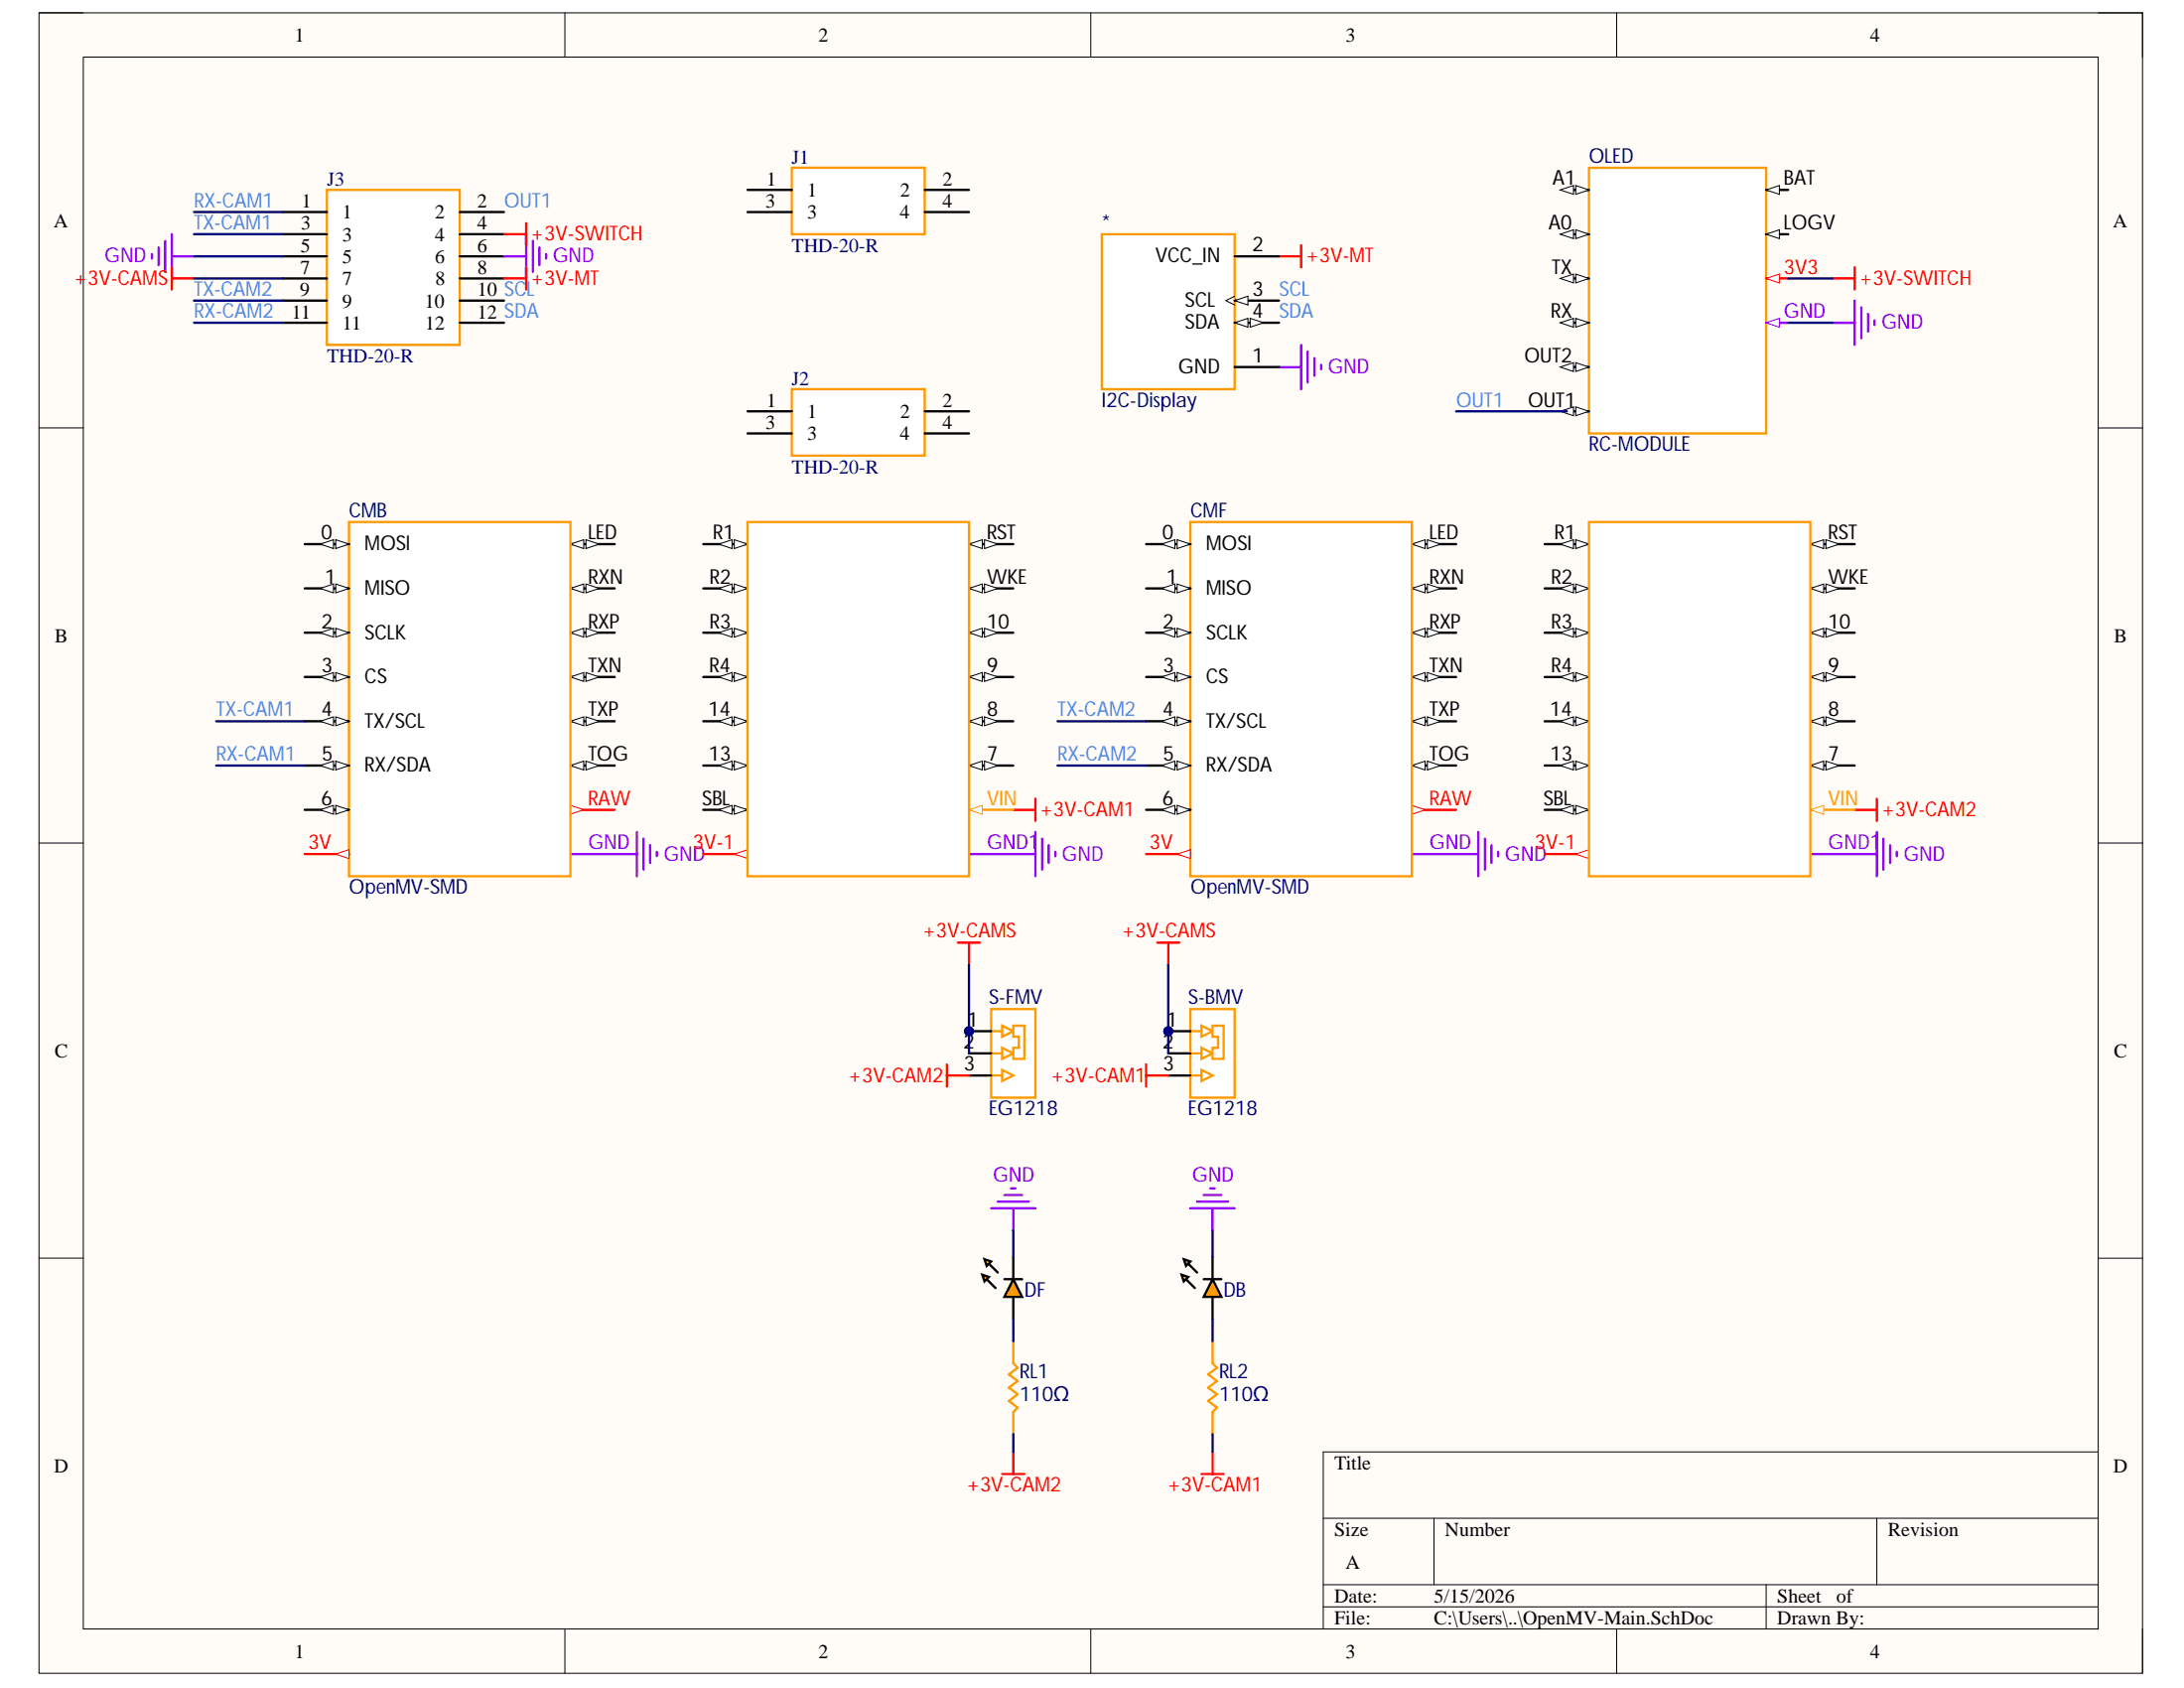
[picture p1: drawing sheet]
<svg xmlns="http://www.w3.org/2000/svg" width="279mm" height="216mm" viewBox="0 0 279 216" stroke-linecap="round" stroke-linejoin="round" font-family="sans-serif">
<path d="M5 1.6h269.1v212.4h-269.1z" fill-rule="evenodd" fill="#fffcf8"/>
<path d="M5 1.6h269.1v212.4h-269.1z" fill="none" stroke="#000" stroke-width=".13"/>
<path d="M10.7 7.3h257.7v201.1h-257.7z" fill-rule="evenodd" fill="#fffcf8"/>
<g fill="none" stroke="#000" stroke-width=".13">
<path d="M5 1.6h5.7M10.7 7.3h257.7v201.1h-257.7zM72.3 1.6v5.7M139.5 1.6v5.7M206.8 1.6v5.7M268.4 1.6h5.7v5.7M5 54.7h5.7M268.4 54.7h5.7M5 107.8h5.7M268.4 107.8h5.7M5 160.9h5.7M268.4 160.9h5.7"/>
<path d="M169.3 194.2h99.1M183.5 194.2v8.5M240.1 194.2v8.5M268.4 185.7h-99.1v22.7M72.3 208.4v5.6M139.5 208.4v5.6M169.3 202.7h99.1M169.3 205.5h99.1M206.8 208.4v5.6M225.9 202.7v5.7M274.1 208.4v5.6"/>
</g>
<g fill="none" stroke="#90f" stroke-width=".3">
<path d="M78.6 109.2h2.9M81.5 106.4v5.7M82.3 107.3v3.9M83.2 108.1v2.3M84 109v.5M129.6 109.2h2.9M132.5 106.4v5.7M133.3 107.3v3.9M134.2 108.1v2.3M135 109v.5M186.3 109.2h2.8M189.1 106.4v5.7"/>
<path d="M190 107.3v3.9M190.8 108.1v2.3M191.7 109v.5M237.3 109.2h2.8M240.1 106.4v5.7M240.9 107.3v3.9M241.8 108.1v2.3M242.7 109v.5"/>
</g>
<path d="M101.3 21.5h17v8.5h-17z" fill-rule="evenodd" fill="#fff"/>
<path d="M101.3 21.5h17v8.5h-17z" fill="none" stroke="#f90" stroke-width=".3"/>
<path d="M95.6 24.3h5.7M95.6 27.1h5.7M118.3 24.3h5.7M118.3 27.1h5.7" fill="none" stroke="#000" stroke-width=".3"/>
<path d="M101.3 49.8h17v8.5h-17z" fill-rule="evenodd" fill="#fff"/>
<path d="M101.3 49.8h17v8.5h-17z" fill="none" stroke="#f90" stroke-width=".3"/>
<path d="M95.6 52.6h5.7M95.6 55.4h5.7M118.3 52.6h5.7M118.3 55.4h5.7" fill="none" stroke="#000" stroke-width=".3"/>
<path d="M41.8 24.3h17v19.8h-17z" fill-rule="evenodd" fill="#fff"/>
<path d="M41.8 24.3h17v19.8h-17z" fill="none" stroke="#f90" stroke-width=".3"/>
<path d="M36.2 27.1h5.6M36.2 30h5.6M36.2 32.8h5.6M36.2 35.6h5.6M36.2 38.4h5.6M58.8 27.1h5.7M58.8 30h5.7M58.8 32.8h5.7M58.8 35.6h5.7M58.8 38.4h5.7M36.2 41.3h5.6M58.8 41.3h5.7" fill="none" stroke="#000" stroke-width=".3"/>
<circle cx="124" cy="131.9" r=".57" fill="#000080"/>
<circle cx="124" cy="131.9" r=".57" fill="none" stroke="#000080" stroke-width=".13"/>
<path d="M126.8 129.1h5.7v11.3h-5.7z" fill-rule="evenodd" fill="#fff"/>
<path d="M126.8 129.1h5.7v11.3h-5.7zM126.8 131.9h1.4M126.8 134.7h1.4M126.8 137.6h1.4" fill="none" stroke="#f90" stroke-width=".3"/>
<path d="M128.2 131.2l1.4 .7-1.4 .7z" fill="#fff"/>
<path d="M128.2 131.2l1.4 .7-1.4 .7z" fill="none" stroke="#f90" stroke-width=".3"/>
<path d="M128.2 134l1.4 .7-1.4 .7z" fill="#fff"/>
<path d="M128.2 134l1.4 .7-1.4 .7z" fill="none" stroke="#f90" stroke-width=".3"/>
<path d="M128.2 136.9l1.4 .7-1.4 .7z" fill="#fff"/>
<path d="M128.2 136.9l1.4 .7-1.4 .7z" fill="none" stroke="#f90" stroke-width=".3"/>
<path d="M129.6 131.2h1.4v4.2h-1.4v-1.4h.7v-1.4h-.7z" fill-rule="evenodd" fill="#fff"/>
<path d="M129.6 131.2h1.4v4.2h-1.4v-1.4h.7v-1.4h-.7z" fill="none" stroke="#f90" stroke-width=".3"/>
<path d="M124 131.9h2.8" fill="none" stroke="#000" stroke-width=".3"/>
<circle cx="124" cy="131.9" r=".57" fill="#000080"/>
<circle cx="124" cy="131.9" r=".57" fill="none" stroke="#000080" stroke-width=".13"/>
<path d="M124 134.7h2.8M124 137.6h2.8" fill="none" stroke="#000" stroke-width=".3"/>
<circle cx="149.5" cy="131.9" r=".57" fill="#000080"/>
<circle cx="149.5" cy="131.9" r=".57" fill="none" stroke="#000080" stroke-width=".13"/>
<path d="M152.3 129.1h5.7v11.3h-5.7z" fill-rule="evenodd" fill="#fff"/>
<path d="M152.3 129.1h5.7v11.3h-5.7zM152.3 131.9h1.4M152.3 134.7h1.4M152.3 137.6h1.4" fill="none" stroke="#f90" stroke-width=".3"/>
<path d="M153.7 131.2l1.4 .7-1.4 .7z" fill="#fff"/>
<path d="M153.7 131.2l1.4 .7-1.4 .7z" fill="none" stroke="#f90" stroke-width=".3"/>
<path d="M153.7 134l1.4 .7-1.4 .7z" fill="#fff"/>
<path d="M153.7 134l1.4 .7-1.4 .7z" fill="none" stroke="#f90" stroke-width=".3"/>
<path d="M153.7 136.9l1.4 .7-1.4 .7z" fill="#fff"/>
<path d="M153.7 136.9l1.4 .7-1.4 .7z" fill="none" stroke="#f90" stroke-width=".3"/>
<path d="M155.1 131.2h1.4v4.2h-1.4v-1.4h.7v-1.4h-.7z" fill-rule="evenodd" fill="#fff"/>
<path d="M155.1 131.2h1.4v4.2h-1.4v-1.4h.7v-1.4h-.7z" fill="none" stroke="#f90" stroke-width=".3"/>
<path d="M149.5 131.9h2.8" fill="none" stroke="#000" stroke-width=".3"/>
<circle cx="149.5" cy="131.9" r=".57" fill="#000080"/>
<circle cx="149.5" cy="131.9" r=".57" fill="none" stroke="#000080" stroke-width=".13"/>
<path d="M149.5 134.7h2.8M149.5 137.6h2.8" fill="none" stroke="#000" stroke-width=".3"/>
<path d="M163.6 32.8h2.9M166.5 31.4v2.8M129.6 103.6h2.9M132.5 102.2v2.8M237.3 103.6h2.8M240.1 102.2v2.8M121.1 136.1v2.9M121.1 137.6h2.9M146.6 137.6h2.9M146.6 136.1v2.9" fill="none" stroke="#f00" stroke-width=".3"/>
<path d="M237.3 38.4v5.7M238.1 39.3v4M163.6 46.9h2.9M166.5 44.1v5.7M167.3 45v3.9M168.2 45.8v2.3M169 46.7v.5M234.4 41.3h2.9M239 40.1v2.3M239.8 41v.6" fill="none" stroke="#90f" stroke-width=".3"/>
<path d="M141 30h17v19.8h-17z" fill-rule="evenodd" fill="#fff"/>
<path d="M141 30h17v19.8h-17z" fill="none" stroke="#f90" stroke-width=".3"/>
<path d="M158 32.8h5.6M158 38.4h5.6" fill="none" stroke="#000" stroke-width=".3"/>
<path d="M158 38.4l1.7-.5v1.1z" fill="#f8fcff"/>
<path d="M158 38.4l1.7-.5v1.1zM158 37.9l-1.2 .5 1.2 .6" fill="none" stroke="#000" stroke-width=".13"/>
<path d="M158 41.3h5.6" fill="none" stroke="#000" stroke-width=".3"/>
<path d="M158 41.3l1.7-.6v1.1z" fill="#f8fcff"/>
<path d="M158 41.3l1.7-.6v1.1z" fill="none" stroke="#000" stroke-width=".13"/>
<path d="M159.9 40.7l1.7 .6-1.7 .5z" fill="#f8fcff"/>
<path d="M159.9 40.7l1.7 .6-1.7 .5z" fill="none" stroke="#000" stroke-width=".13"/>
<path d="M158 46.9h5.6" fill="none" stroke="#000" stroke-width=".3"/>
<path d="M203.3 21.5h22.6v33.9h-22.6z" fill-rule="evenodd" fill="#fff"/>
<path d="M203.3 21.5h22.6v33.9h-22.6z" fill="none" stroke="#f90" stroke-width=".3"/>
<path d="M200.4 24.3h2.9" fill="none" stroke="#000" stroke-width=".3"/>
<path d="M201.6 23.7l1.7 .6-1.7 .6z" fill="#f8fcff"/>
<path d="M201.6 23.7l1.7 .6-1.7 .6z" fill="none" stroke="#000" stroke-width=".13"/>
<path d="M199.6 24.3l1.7-.6v1.2z" fill="#f8fcff"/>
<path d="M199.6 24.3l1.7-.6v1.2z" fill="none" stroke="#000" stroke-width=".13"/>
<path d="M200.4 30h2.9" fill="none" stroke="#000" stroke-width=".3"/>
<path d="M201.6 29.4l1.7 .6-1.7 .5z" fill="#f8fcff"/>
<path d="M201.6 29.4l1.7 .6-1.7 .5z" fill="none" stroke="#000" stroke-width=".13"/>
<path d="M199.6 30l1.7-.6v1.1z" fill="#f8fcff"/>
<path d="M199.6 30l1.7-.6v1.1z" fill="none" stroke="#000" stroke-width=".13"/>
<path d="M200.4 35.6h2.9" fill="none" stroke="#000" stroke-width=".3"/>
<path d="M201.6 35.1l1.7 .5-1.7 .6z" fill="#f8fcff"/>
<path d="M201.6 35.1l1.7 .5-1.7 .6z" fill="none" stroke="#000" stroke-width=".13"/>
<path d="M199.6 35.6l1.7-.5v1.1z" fill="#f8fcff"/>
<path d="M199.6 35.6l1.7-.5v1.1z" fill="none" stroke="#000" stroke-width=".13"/>
<path d="M200.4 41.3h2.9" fill="none" stroke="#000" stroke-width=".3"/>
<path d="M201.6 40.7l1.7 .6-1.7 .6z" fill="#f8fcff"/>
<path d="M201.6 40.7l1.7 .6-1.7 .6z" fill="none" stroke="#000" stroke-width=".13"/>
<path d="M199.6 41.3l1.7-.6v1.2z" fill="#f8fcff"/>
<path d="M199.6 41.3l1.7-.6v1.2z" fill="none" stroke="#000" stroke-width=".13"/>
<path d="M200.4 46.9h2.9" fill="none" stroke="#000" stroke-width=".3"/>
<path d="M201.6 46.4l1.7 .5-1.7 .6z" fill="#f8fcff"/>
<path d="M201.6 46.4l1.7 .5-1.7 .6z" fill="none" stroke="#000" stroke-width=".13"/>
<path d="M199.6 46.9l1.7-.5v1.1z" fill="#f8fcff"/>
<path d="M199.6 46.9l1.7-.5v1.1z" fill="none" stroke="#000" stroke-width=".13"/>
<path d="M200.4 52.6h2.9" fill="none" stroke="#000" stroke-width=".3"/>
<path d="M201.6 52l1.7 .6-1.7 .6z" fill="#f8fcff"/>
<path d="M201.6 52l1.7 .6-1.7 .6z" fill="none" stroke="#000" stroke-width=".13"/>
<path d="M199.6 52.6l1.7-.6v1.2z" fill="#f8fcff"/>
<path d="M199.6 52.6l1.7-.6v1.2z" fill="none" stroke="#000" stroke-width=".13"/>
<path d="M225.9 24.3h2.9" fill="none" stroke="#000" stroke-width=".3"/>
<path d="M225.9 24.3l1.7-.6v1.2z" fill="#f8fcff"/>
<path d="M225.9 24.3l1.7-.6v1.2z" fill="none" stroke="#000" stroke-width=".13"/>
<path d="M225.9 30h2.9" fill="none" stroke="#000" stroke-width=".3"/>
<path d="M225.9 30l1.7-.6v1.1z" fill="#f8fcff"/>
<path d="M225.9 30l1.7-.6v1.1z" fill="none" stroke="#000" stroke-width=".13"/>
<path d="M225.9 35.6h2.9" fill="none" stroke="#f00" stroke-width=".3"/>
<path d="M225.9 35.6l1.7-.5v1.1z" fill="#f8fcff"/>
<path d="M225.9 35.6l1.7-.5v1.1z" fill="none" stroke="#f00" stroke-width=".13"/>
<path d="M225.9 41.3h2.9" fill="none" stroke="#90f" stroke-width=".3"/>
<path d="M225.9 41.3l1.7-.6v1.2z" fill="#f8fcff"/>
<path d="M225.9 41.3l1.7-.6v1.2z" fill="none" stroke="#90f" stroke-width=".13"/>
<path d="M124 97.9h5.6" fill="none" stroke="#000" stroke-width=".3"/>
<path d="M124 97.9l1.7-.6v1.2z" fill="#f8fcff"/>
<path d="M124 97.9l1.7-.6v1.2z" fill="none" stroke="#000" stroke-width=".13"/>
<path d="M125.9 97.3l1.7 .6-1.7 .6z" fill="#f8fcff"/>
<path d="M125.9 97.3l1.7 .6-1.7 .6z" fill="none" stroke="#000" stroke-width=".13"/>
<path d="M124 92.3h5.6" fill="none" stroke="#000" stroke-width=".3"/>
<path d="M124 92.3l1.7-.6v1.1z" fill="#f8fcff"/>
<path d="M124 92.3l1.7-.6v1.1z" fill="none" stroke="#000" stroke-width=".13"/>
<path d="M125.9 91.7l1.7 .6-1.7 .5z" fill="#f8fcff"/>
<path d="M125.9 91.7l1.7 .6-1.7 .5z" fill="none" stroke="#000" stroke-width=".13"/>
<path d="M124 86.6h5.6" fill="none" stroke="#000" stroke-width=".3"/>
<path d="M124 86.6l1.7-.6v1.2z" fill="#f8fcff"/>
<path d="M124 86.6l1.7-.6v1.2z" fill="none" stroke="#000" stroke-width=".13"/>
<path d="M125.9 86l1.7 .6-1.7 .6z" fill="#f8fcff"/>
<path d="M125.9 86l1.7 .6-1.7 .6z" fill="none" stroke="#000" stroke-width=".13"/>
<path d="M124 80.9h5.6" fill="none" stroke="#000" stroke-width=".3"/>
<path d="M124 80.9l1.7-.5v1.1z" fill="#f8fcff"/>
<path d="M124 80.9l1.7-.5v1.1z" fill="none" stroke="#000" stroke-width=".13"/>
<path d="M125.9 80.4l1.7 .5-1.7 .6z" fill="#f8fcff"/>
<path d="M125.9 80.4l1.7 .5-1.7 .6z" fill="none" stroke="#000" stroke-width=".13"/>
<path d="M124 75.3h5.6" fill="none" stroke="#000" stroke-width=".3"/>
<path d="M124 75.3l1.7-.6v1.1z" fill="#f8fcff"/>
<path d="M124 75.3l1.7-.6v1.1z" fill="none" stroke="#000" stroke-width=".13"/>
<path d="M125.9 74.7l1.7 .6-1.7 .5z" fill="#f8fcff"/>
<path d="M125.9 74.7l1.7 .6-1.7 .5z" fill="none" stroke="#000" stroke-width=".13"/>
<path d="M90 97.9h5.6" fill="none" stroke="#000" stroke-width=".3"/>
<path d="M93.9 97.3l1.7 .6-1.7 .6z" fill="#f8fcff"/>
<path d="M93.9 97.3l1.7 .6-1.7 .6z" fill="none" stroke="#000" stroke-width=".13"/>
<path d="M92 97.9l1.7-.6v1.2z" fill="#f8fcff"/>
<path d="M92 97.9l1.7-.6v1.2z" fill="none" stroke="#000" stroke-width=".13"/>
<path d="M90 92.3h5.6" fill="none" stroke="#000" stroke-width=".3"/>
<path d="M93.9 91.7l1.7 .6-1.7 .5z" fill="#f8fcff"/>
<path d="M93.9 91.7l1.7 .6-1.7 .5z" fill="none" stroke="#000" stroke-width=".13"/>
<path d="M92 92.3l1.7-.6v1.1z" fill="#f8fcff"/>
<path d="M92 92.3l1.7-.6v1.1z" fill="none" stroke="#000" stroke-width=".13"/>
<path d="M73 69.6h5.6" fill="none" stroke="#000" stroke-width=".3"/>
<path d="M73 69.6l1.7-.6v1.2z" fill="#f8fcff"/>
<path d="M73 69.6l1.7-.6v1.2z" fill="none" stroke="#000" stroke-width=".13"/>
<path d="M75 69l1.7 .6-1.7 .6z" fill="#f8fcff"/>
<path d="M75 69l1.7 .6-1.7 .6z" fill="none" stroke="#000" stroke-width=".13"/>
<path d="M73 75.3h5.6" fill="none" stroke="#000" stroke-width=".3"/>
<path d="M73 75.3l1.7-.6v1.1z" fill="#f8fcff"/>
<path d="M73 75.3l1.7-.6v1.1z" fill="none" stroke="#000" stroke-width=".13"/>
<path d="M75 74.7l1.7 .6-1.7 .5z" fill="#f8fcff"/>
<path d="M75 74.7l1.7 .6-1.7 .5z" fill="none" stroke="#000" stroke-width=".13"/>
<path d="M73 80.9h5.6" fill="none" stroke="#000" stroke-width=".3"/>
<path d="M73 80.9l1.7-.5v1.1z" fill="#f8fcff"/>
<path d="M73 80.9l1.7-.5v1.1z" fill="none" stroke="#000" stroke-width=".13"/>
<path d="M75 80.4l1.7 .5-1.7 .6z" fill="#f8fcff"/>
<path d="M75 80.4l1.7 .5-1.7 .6z" fill="none" stroke="#000" stroke-width=".13"/>
<path d="M73 86.6h5.6" fill="none" stroke="#000" stroke-width=".3"/>
<path d="M73 86.6l1.7-.6v1.2z" fill="#f8fcff"/>
<path d="M73 86.6l1.7-.6v1.2z" fill="none" stroke="#000" stroke-width=".13"/>
<path d="M75 86l1.7 .6-1.7 .6z" fill="#f8fcff"/>
<path d="M75 86l1.7 .6-1.7 .6z" fill="none" stroke="#000" stroke-width=".13"/>
<path d="M73 97.9h5.6" fill="none" stroke="#000" stroke-width=".3"/>
<path d="M73 97.9l1.7-.6v1.2z" fill="#f8fcff"/>
<path d="M73 97.9l1.7-.6v1.2z" fill="none" stroke="#000" stroke-width=".13"/>
<path d="M75 97.3l1.7 .6-1.7 .6z" fill="#f8fcff"/>
<path d="M75 97.3l1.7 .6-1.7 .6z" fill="none" stroke="#000" stroke-width=".13"/>
<path d="M73 103.6h5.6" fill="none" stroke="#f00" stroke-width=".3"/>
<path d="M73 103l1.7 .6-1.7 .5z" fill="#f8fcff"/>
<path d="M73 103l1.7 .6-1.7 .5z" fill="none" stroke="#f00" stroke-width=".13"/>
<path d="M73 109.2h5.6" fill="none" stroke="#90f" stroke-width=".3"/>
<path d="M73 92.3h5.6" fill="none" stroke="#000" stroke-width=".3"/>
<path d="M73 92.3l1.7-.6v1.1z" fill="#f8fcff"/>
<path d="M73 92.3l1.7-.6v1.1z" fill="none" stroke="#000" stroke-width=".13"/>
<path d="M75 91.7l1.7 .6-1.7 .5z" fill="#f8fcff"/>
<path d="M75 91.7l1.7 .6-1.7 .5z" fill="none" stroke="#000" stroke-width=".13"/>
<path d="M90 86.6h5.6" fill="none" stroke="#000" stroke-width=".3"/>
<path d="M93.9 86l1.7 .6-1.7 .6z" fill="#f8fcff"/>
<path d="M93.9 86l1.7 .6-1.7 .6z" fill="none" stroke="#000" stroke-width=".13"/>
<path d="M92 86.6l1.7-.6v1.2z" fill="#f8fcff"/>
<path d="M92 86.6l1.7-.6v1.2z" fill="none" stroke="#000" stroke-width=".13"/>
<path d="M90 80.9h5.6" fill="none" stroke="#000" stroke-width=".3"/>
<path d="M93.9 80.4l1.7 .5-1.7 .6z" fill="#f8fcff"/>
<path d="M93.9 80.4l1.7 .5-1.7 .6z" fill="none" stroke="#000" stroke-width=".13"/>
<path d="M92 80.9l1.7-.5v1.1z" fill="#f8fcff"/>
<path d="M92 80.9l1.7-.5v1.1z" fill="none" stroke="#000" stroke-width=".13"/>
<path d="M90 75.3h5.6" fill="none" stroke="#000" stroke-width=".3"/>
<path d="M93.9 74.7l1.7 .6-1.7 .5z" fill="#f8fcff"/>
<path d="M93.9 74.7l1.7 .6-1.7 .5z" fill="none" stroke="#000" stroke-width=".13"/>
<path d="M92 75.3l1.7-.6v1.1z" fill="#f8fcff"/>
<path d="M92 75.3l1.7-.6v1.1z" fill="none" stroke="#000" stroke-width=".13"/>
<path d="M90 69.6h5.6" fill="none" stroke="#000" stroke-width=".3"/>
<path d="M93.9 69l1.7 .6-1.7 .6z" fill="#f8fcff"/>
<path d="M93.9 69l1.7 .6-1.7 .6z" fill="none" stroke="#000" stroke-width=".13"/>
<path d="M92 69.6l1.7-.6v1.2z" fill="#f8fcff"/>
<path d="M92 69.6l1.7-.6v1.2z" fill="none" stroke="#000" stroke-width=".13"/>
<path d="M90 109.2h5.6" fill="none" stroke="#f00" stroke-width=".3"/>
<path d="M93.9 109.2l1.7-.5v1.1z" fill="#f8fcff"/>
<path d="M93.9 109.2l1.7-.5v1.1z" fill="none" stroke="#f00" stroke-width=".13"/>
<path d="M90 103.6h5.6" fill="none" stroke="#000" stroke-width=".3"/>
<path d="M93.9 103l1.7 .6-1.7 .5z" fill="#f8fcff"/>
<path d="M93.9 103l1.7 .6-1.7 .5z" fill="none" stroke="#000" stroke-width=".13"/>
<path d="M92 103.6l1.7-.6v1.1z" fill="#f8fcff"/>
<path d="M92 103.6l1.7-.6v1.1z" fill="none" stroke="#000" stroke-width=".13"/>
<path d="M124 69.6h5.6" fill="none" stroke="#000" stroke-width=".3"/>
<path d="M124 69.6l1.7-.6v1.2z" fill="#f8fcff"/>
<path d="M124 69.6l1.7-.6v1.2z" fill="none" stroke="#000" stroke-width=".13"/>
<path d="M125.9 69l1.7 .6-1.7 .6z" fill="#f8fcff"/>
<path d="M125.9 69l1.7 .6-1.7 .6z" fill="none" stroke="#000" stroke-width=".13"/>
<path d="M124 109.2h5.6" fill="none" stroke="#90f" stroke-width=".3"/>
<path d="M124 103.6h5.6" fill="none" stroke="#f90" stroke-width=".3"/>
<path d="M124 103.6l1.7-.6v1.1z" fill="#f8fcff"/>
<path d="M124 103.6l1.7-.6v1.1z" fill="none" stroke="#f90" stroke-width=".13"/>
<path d="M44.6 66.8h28.4v45.3h-28.4z" fill-rule="evenodd" fill="#fff"/>
<path d="M44.6 66.8h28.4v45.3h-28.4z" fill="none" stroke="#f90" stroke-width=".3"/>
<path d="M95.6 66.8h28.4v45.3h-28.4z" fill-rule="evenodd" fill="#fff"/>
<path d="M95.6 66.8h28.4v45.3h-28.4z" fill="none" stroke="#f90" stroke-width=".3"/>
<path d="M39 69.6h5.6" fill="none" stroke="#000" stroke-width=".3"/>
<path d="M43 69l1.6 .6-1.6 .6z" fill="#f8fcff"/>
<path d="M43 69l1.6 .6-1.6 .6z" fill="none" stroke="#000" stroke-width=".13"/>
<path d="M41 69.6l1.7-.6v1.2z" fill="#f8fcff"/>
<path d="M41 69.6l1.7-.6v1.2z" fill="none" stroke="#000" stroke-width=".13"/>
<path d="M39 75.3h5.6" fill="none" stroke="#000" stroke-width=".3"/>
<path d="M43 74.7l1.6 .6-1.6 .5z" fill="#f8fcff"/>
<path d="M43 74.7l1.6 .6-1.6 .5z" fill="none" stroke="#000" stroke-width=".13"/>
<path d="M41 75.3l1.7-.6v1.1z" fill="#f8fcff"/>
<path d="M41 75.3l1.7-.6v1.1z" fill="none" stroke="#000" stroke-width=".13"/>
<path d="M39 80.9h5.6" fill="none" stroke="#000" stroke-width=".3"/>
<path d="M43 80.4l1.6 .5-1.6 .6z" fill="#f8fcff"/>
<path d="M43 80.4l1.6 .5-1.6 .6z" fill="none" stroke="#000" stroke-width=".13"/>
<path d="M41 80.9l1.7-.5v1.1z" fill="#f8fcff"/>
<path d="M41 80.9l1.7-.5v1.1z" fill="none" stroke="#000" stroke-width=".13"/>
<path d="M39 86.6h5.6" fill="none" stroke="#000" stroke-width=".3"/>
<path d="M42.9 86l1.7 .6-1.7 .6z" fill="#f8fcff"/>
<path d="M42.9 86l1.7 .6-1.7 .6z" fill="none" stroke="#000" stroke-width=".13"/>
<path d="M41 86.6l1.7-.6v1.2z" fill="#f8fcff"/>
<path d="M41 86.6l1.7-.6v1.2z" fill="none" stroke="#000" stroke-width=".13"/>
<path d="M39 92.3h5.6" fill="none" stroke="#000" stroke-width=".3"/>
<path d="M42.9 91.7l1.7 .6-1.7 .5z" fill="#f8fcff"/>
<path d="M42.9 91.7l1.7 .6-1.7 .5z" fill="none" stroke="#000" stroke-width=".13"/>
<path d="M41 92.3l1.7-.6v1.1z" fill="#f8fcff"/>
<path d="M41 92.3l1.7-.6v1.1z" fill="none" stroke="#000" stroke-width=".13"/>
<path d="M39 97.9h5.6" fill="none" stroke="#000" stroke-width=".3"/>
<path d="M42.9 97.3l1.7 .6-1.7 .6z" fill="#f8fcff"/>
<path d="M42.9 97.3l1.7 .6-1.7 .6z" fill="none" stroke="#000" stroke-width=".13"/>
<path d="M41 97.9l1.7-.6v1.2z" fill="#f8fcff"/>
<path d="M41 97.9l1.7-.6v1.2z" fill="none" stroke="#000" stroke-width=".13"/>
<path d="M39 103.6h5.6" fill="none" stroke="#000" stroke-width=".3"/>
<path d="M42.9 103l1.7 .6-1.7 .5z" fill="#f8fcff"/>
<path d="M42.9 103l1.7 .6-1.7 .5z" fill="none" stroke="#000" stroke-width=".13"/>
<path d="M41 103.6l1.7-.6v1.1z" fill="#f8fcff"/>
<path d="M41 103.6l1.7-.6v1.1z" fill="none" stroke="#000" stroke-width=".13"/>
<path d="M39 109.2h5.6" fill="none" stroke="#f00" stroke-width=".3"/>
<path d="M42.9 109.2l1.7-.5v1.1z" fill="#f8fcff"/>
<path d="M42.9 109.2l1.7-.5v1.1z" fill="none" stroke="#f00" stroke-width=".13"/>
<path d="M231.6 97.9h5.7" fill="none" stroke="#000" stroke-width=".3"/>
<path d="M231.6 97.9l1.7-.5v1.1z" fill="#f8fcff"/>
<path d="M231.6 97.9l1.7-.5v1.1z" fill="none" stroke="#000" stroke-width=".13"/>
<path d="M233.6 97.4l1.7 .5-1.7 .6z" fill="#f8fcff"/>
<path d="M233.6 97.4l1.7 .5-1.7 .6z" fill="none" stroke="#000" stroke-width=".13"/>
<path d="M231.6 92.3h5.7" fill="none" stroke="#000" stroke-width=".3"/>
<path d="M231.6 92.3l1.7-.6v1.1z" fill="#f8fcff"/>
<path d="M231.6 92.3l1.7-.6v1.1z" fill="none" stroke="#000" stroke-width=".13"/>
<path d="M233.6 91.7l1.7 .6-1.7 .5z" fill="#f8fcff"/>
<path d="M233.6 91.7l1.7 .6-1.7 .5z" fill="none" stroke="#000" stroke-width=".13"/>
<path d="M231.6 86.6h5.7" fill="none" stroke="#000" stroke-width=".3"/>
<path d="M231.6 86.6l1.7-.6v1.2z" fill="#f8fcff"/>
<path d="M231.6 86.6l1.7-.6v1.2z" fill="none" stroke="#000" stroke-width=".13"/>
<path d="M233.6 86l1.7 .6-1.7 .6z" fill="#f8fcff"/>
<path d="M233.6 86l1.7 .6-1.7 .6z" fill="none" stroke="#000" stroke-width=".13"/>
<path d="M231.6 80.9h5.7" fill="none" stroke="#000" stroke-width=".3"/>
<path d="M231.6 80.9l1.7-.5v1.1z" fill="#f8fcff"/>
<path d="M231.6 80.9l1.7-.5v1.1z" fill="none" stroke="#000" stroke-width=".13"/>
<path d="M233.6 80.4l1.7 .5-1.7 .6z" fill="#f8fcff"/>
<path d="M233.6 80.4l1.7 .5-1.7 .6z" fill="none" stroke="#000" stroke-width=".13"/>
<path d="M231.6 75.3h5.7" fill="none" stroke="#000" stroke-width=".3"/>
<path d="M231.6 75.3l1.7-.6v1.1z" fill="#f8fcff"/>
<path d="M231.6 75.3l1.7-.6v1.1z" fill="none" stroke="#000" stroke-width=".13"/>
<path d="M233.6 74.7l1.7 .6-1.7 .5z" fill="#f8fcff"/>
<path d="M233.6 74.7l1.7 .6-1.7 .5z" fill="none" stroke="#000" stroke-width=".13"/>
<path d="M197.6 97.9h5.7" fill="none" stroke="#000" stroke-width=".3"/>
<path d="M201.6 97.4l1.7 .5-1.7 .6z" fill="#f8fcff"/>
<path d="M201.6 97.4l1.7 .5-1.7 .6z" fill="none" stroke="#000" stroke-width=".13"/>
<path d="M199.6 97.9l1.7-.5v1.1z" fill="#f8fcff"/>
<path d="M199.6 97.9l1.7-.5v1.1z" fill="none" stroke="#000" stroke-width=".13"/>
<path d="M197.6 92.3h5.7" fill="none" stroke="#000" stroke-width=".3"/>
<path d="M201.6 91.7l1.7 .6-1.7 .5z" fill="#f8fcff"/>
<path d="M201.6 91.7l1.7 .6-1.7 .5z" fill="none" stroke="#000" stroke-width=".13"/>
<path d="M199.6 92.3l1.7-.6v1.1z" fill="#f8fcff"/>
<path d="M199.6 92.3l1.7-.6v1.1z" fill="none" stroke="#000" stroke-width=".13"/>
<path d="M180.6 69.6h5.7" fill="none" stroke="#000" stroke-width=".3"/>
<path d="M180.6 69.6l1.7-.6v1.2z" fill="#f8fcff"/>
<path d="M180.6 69.6l1.7-.6v1.2z" fill="none" stroke="#000" stroke-width=".13"/>
<path d="M182.6 69l1.7 .6-1.7 .6z" fill="#f8fcff"/>
<path d="M182.6 69l1.7 .6-1.7 .6z" fill="none" stroke="#000" stroke-width=".13"/>
<path d="M180.6 75.3h5.7" fill="none" stroke="#000" stroke-width=".3"/>
<path d="M180.6 75.3l1.7-.6v1.1z" fill="#f8fcff"/>
<path d="M180.6 75.3l1.7-.6v1.1z" fill="none" stroke="#000" stroke-width=".13"/>
<path d="M182.6 74.7l1.7 .6-1.7 .5z" fill="#f8fcff"/>
<path d="M182.6 74.7l1.7 .6-1.7 .5z" fill="none" stroke="#000" stroke-width=".13"/>
<path d="M180.6 80.9h5.7" fill="none" stroke="#000" stroke-width=".3"/>
<path d="M180.6 80.9l1.7-.5v1.1z" fill="#f8fcff"/>
<path d="M180.6 80.9l1.7-.5v1.1z" fill="none" stroke="#000" stroke-width=".13"/>
<path d="M182.6 80.4l1.7 .5-1.7 .6z" fill="#f8fcff"/>
<path d="M182.6 80.4l1.7 .5-1.7 .6z" fill="none" stroke="#000" stroke-width=".13"/>
<path d="M180.6 86.6h5.7" fill="none" stroke="#000" stroke-width=".3"/>
<path d="M180.6 86.6l1.7-.6v1.2z" fill="#f8fcff"/>
<path d="M180.6 86.6l1.7-.6v1.2z" fill="none" stroke="#000" stroke-width=".13"/>
<path d="M182.6 86l1.7 .6-1.7 .6z" fill="#f8fcff"/>
<path d="M182.6 86l1.7 .6-1.7 .6z" fill="none" stroke="#000" stroke-width=".13"/>
<path d="M180.6 97.9h5.7" fill="none" stroke="#000" stroke-width=".3"/>
<path d="M180.6 97.9l1.7-.5v1.1z" fill="#f8fcff"/>
<path d="M180.6 97.9l1.7-.5v1.1z" fill="none" stroke="#000" stroke-width=".13"/>
<path d="M182.6 97.4l1.7 .5-1.7 .6z" fill="#f8fcff"/>
<path d="M182.6 97.4l1.7 .5-1.7 .6z" fill="none" stroke="#000" stroke-width=".13"/>
<path d="M180.6 103.6h5.7" fill="none" stroke="#f00" stroke-width=".3"/>
<path d="M180.6 103l1.7 .6-1.7 .5z" fill="#f8fcff"/>
<path d="M180.6 103l1.7 .6-1.7 .5z" fill="none" stroke="#f00" stroke-width=".13"/>
<path d="M180.6 109.2h5.7" fill="none" stroke="#90f" stroke-width=".3"/>
<path d="M180.6 92.3h5.7" fill="none" stroke="#000" stroke-width=".3"/>
<path d="M180.6 92.3l1.7-.6v1.1z" fill="#f8fcff"/>
<path d="M180.6 92.3l1.7-.6v1.1z" fill="none" stroke="#000" stroke-width=".13"/>
<path d="M182.6 91.7l1.7 .6-1.7 .5z" fill="#f8fcff"/>
<path d="M182.6 91.7l1.7 .6-1.7 .5z" fill="none" stroke="#000" stroke-width=".13"/>
<path d="M197.6 86.6h5.7" fill="none" stroke="#000" stroke-width=".3"/>
<path d="M201.6 86l1.7 .6-1.7 .6z" fill="#f8fcff"/>
<path d="M201.6 86l1.7 .6-1.7 .6z" fill="none" stroke="#000" stroke-width=".13"/>
<path d="M199.6 86.6l1.7-.6v1.2z" fill="#f8fcff"/>
<path d="M199.6 86.6l1.7-.6v1.2z" fill="none" stroke="#000" stroke-width=".13"/>
<path d="M197.6 80.9h5.7" fill="none" stroke="#000" stroke-width=".3"/>
<path d="M201.6 80.4l1.7 .5-1.7 .6z" fill="#f8fcff"/>
<path d="M201.6 80.4l1.7 .5-1.7 .6z" fill="none" stroke="#000" stroke-width=".13"/>
<path d="M199.6 80.9l1.7-.5v1.1z" fill="#f8fcff"/>
<path d="M199.6 80.9l1.7-.5v1.1z" fill="none" stroke="#000" stroke-width=".13"/>
<path d="M197.6 75.3h5.7" fill="none" stroke="#000" stroke-width=".3"/>
<path d="M201.6 74.7l1.7 .6-1.7 .5z" fill="#f8fcff"/>
<path d="M201.6 74.7l1.7 .6-1.7 .5z" fill="none" stroke="#000" stroke-width=".13"/>
<path d="M199.6 75.3l1.7-.6v1.1z" fill="#f8fcff"/>
<path d="M199.6 75.3l1.7-.6v1.1z" fill="none" stroke="#000" stroke-width=".13"/>
<path d="M197.6 69.6h5.7" fill="none" stroke="#000" stroke-width=".3"/>
<path d="M201.6 69l1.7 .6-1.7 .6z" fill="#f8fcff"/>
<path d="M201.6 69l1.7 .6-1.7 .6z" fill="none" stroke="#000" stroke-width=".13"/>
<path d="M199.6 69.6l1.7-.6v1.2z" fill="#f8fcff"/>
<path d="M199.6 69.6l1.7-.6v1.2z" fill="none" stroke="#000" stroke-width=".13"/>
<path d="M197.6 109.2h5.7" fill="none" stroke="#f00" stroke-width=".3"/>
<path d="M201.6 109.2l1.7-.5v1.1z" fill="#f8fcff"/>
<path d="M201.6 109.2l1.7-.5v1.1z" fill="none" stroke="#f00" stroke-width=".13"/>
<path d="M197.6 103.6h5.7" fill="none" stroke="#000" stroke-width=".3"/>
<path d="M201.6 103l1.7 .6-1.7 .5z" fill="#f8fcff"/>
<path d="M201.6 103l1.7 .6-1.7 .5z" fill="none" stroke="#000" stroke-width=".13"/>
<path d="M199.6 103.6l1.7-.6v1.1z" fill="#f8fcff"/>
<path d="M199.6 103.6l1.7-.6v1.1z" fill="none" stroke="#000" stroke-width=".13"/>
<path d="M231.6 69.6h5.7" fill="none" stroke="#000" stroke-width=".3"/>
<path d="M231.6 69.6l1.7-.6v1.2z" fill="#f8fcff"/>
<path d="M231.6 69.6l1.7-.6v1.2z" fill="none" stroke="#000" stroke-width=".13"/>
<path d="M233.6 69l1.7 .6-1.7 .6z" fill="#f8fcff"/>
<path d="M233.6 69l1.7 .6-1.7 .6z" fill="none" stroke="#000" stroke-width=".13"/>
<path d="M231.6 109.2h5.7" fill="none" stroke="#90f" stroke-width=".3"/>
<path d="M231.6 103.6h5.7" fill="none" stroke="#f90" stroke-width=".3"/>
<path d="M231.6 103.6l1.7-.6v1.1z" fill="#f8fcff"/>
<path d="M231.6 103.6l1.7-.6v1.1z" fill="none" stroke="#f90" stroke-width=".13"/>
<path d="M152.3 66.8h28.3v45.3h-28.3z" fill-rule="evenodd" fill="#fff"/>
<path d="M152.3 66.8h28.3v45.3h-28.3z" fill="none" stroke="#f90" stroke-width=".3"/>
<path d="M203.3 66.8h28.3v45.3h-28.3z" fill-rule="evenodd" fill="#fff"/>
<path d="M203.3 66.8h28.3v45.3h-28.3z" fill="none" stroke="#f90" stroke-width=".3"/>
<path d="M146.6 69.6h5.7" fill="none" stroke="#000" stroke-width=".3"/>
<path d="M150.6 69l1.7 .6-1.7 .6z" fill="#f8fcff"/>
<path d="M150.6 69l1.7 .6-1.7 .6z" fill="none" stroke="#000" stroke-width=".13"/>
<path d="M148.6 69.6l1.7-.6v1.2z" fill="#f8fcff"/>
<path d="M148.6 69.6l1.7-.6v1.2z" fill="none" stroke="#000" stroke-width=".13"/>
<path d="M146.6 75.3h5.7" fill="none" stroke="#000" stroke-width=".3"/>
<path d="M150.6 74.7l1.7 .6-1.7 .5z" fill="#f8fcff"/>
<path d="M150.6 74.7l1.7 .6-1.7 .5z" fill="none" stroke="#000" stroke-width=".13"/>
<path d="M148.6 75.3l1.7-.6v1.1z" fill="#f8fcff"/>
<path d="M148.6 75.3l1.7-.6v1.1z" fill="none" stroke="#000" stroke-width=".13"/>
<path d="M146.6 80.9h5.7" fill="none" stroke="#000" stroke-width=".3"/>
<path d="M150.6 80.4l1.7 .5-1.7 .6z" fill="#f8fcff"/>
<path d="M150.6 80.4l1.7 .5-1.7 .6z" fill="none" stroke="#000" stroke-width=".13"/>
<path d="M148.6 80.9l1.7-.5v1.1z" fill="#f8fcff"/>
<path d="M148.6 80.9l1.7-.5v1.1z" fill="none" stroke="#000" stroke-width=".13"/>
<path d="M146.6 86.6h5.7" fill="none" stroke="#000" stroke-width=".3"/>
<path d="M150.6 86l1.7 .6-1.7 .6z" fill="#f8fcff"/>
<path d="M150.6 86l1.7 .6-1.7 .6z" fill="none" stroke="#000" stroke-width=".13"/>
<path d="M148.6 86.6l1.7-.6v1.2z" fill="#f8fcff"/>
<path d="M148.6 86.6l1.7-.6v1.2z" fill="none" stroke="#000" stroke-width=".13"/>
<path d="M146.6 92.3h5.7" fill="none" stroke="#000" stroke-width=".3"/>
<path d="M150.6 91.7l1.7 .6-1.7 .5z" fill="#f8fcff"/>
<path d="M150.6 91.7l1.7 .6-1.7 .5z" fill="none" stroke="#000" stroke-width=".13"/>
<path d="M148.6 92.3l1.7-.6v1.1z" fill="#f8fcff"/>
<path d="M148.6 92.3l1.7-.6v1.1z" fill="none" stroke="#000" stroke-width=".13"/>
<path d="M146.6 97.9h5.7" fill="none" stroke="#000" stroke-width=".3"/>
<path d="M150.6 97.3l1.7 .6-1.7 .6z" fill="#f8fcff"/>
<path d="M150.6 97.3l1.7 .6-1.7 .6z" fill="none" stroke="#000" stroke-width=".13"/>
<path d="M148.6 97.9l1.7-.6v1.2z" fill="#f8fcff"/>
<path d="M148.6 97.9l1.7-.6v1.2z" fill="none" stroke="#000" stroke-width=".13"/>
<path d="M146.6 103.6h5.7" fill="none" stroke="#000" stroke-width=".3"/>
<path d="M150.6 103l1.7 .6-1.7 .5z" fill="#f8fcff"/>
<path d="M150.6 103l1.7 .6-1.7 .5z" fill="none" stroke="#000" stroke-width=".13"/>
<path d="M148.6 103.6l1.7-.6v1.1z" fill="#f8fcff"/>
<path d="M148.6 103.6l1.7-.6v1.1z" fill="none" stroke="#000" stroke-width=".13"/>
<path d="M146.6 109.2h5.7" fill="none" stroke="#f00" stroke-width=".3"/>
<path d="M150.6 109.2l1.7-.5v1.1z" fill="#f8fcff"/>
<path d="M150.6 109.2l1.7-.5v1.1z" fill="none" stroke="#f00" stroke-width=".13"/>
<path d="M129.6 160.8v2.8M129.6 165.9v2.8" fill="none" stroke="#000" stroke-width=".3"/>
<path d="M129.6 163.6l1.2 2.3h-2.3z" fill="#f90"/>
<path d="M126.2 163.6l1.2 1.1M126.5 161.6l1.1 1.2M129.6 163.6l1.2 2.3h-2.3z" fill="none" stroke="#000" stroke-width=".3"/>
<path d="M125.7 163l.8 .3-.6 .6z" fill="#f90"/>
<path d="M125.7 163l.8 .3-.6 .6z" fill="none" stroke="#000" stroke-width=".3"/>
<path d="M125.9 161.1l.9 .2-.6 .6z" fill="#f90"/>
<path d="M125.9 161.1l.9 .2-.6 .6zM128.5 163.6h2.3M155.1 160.8v2.8M155.1 165.9v2.8" fill="none" stroke="#000" stroke-width=".3"/>
<path d="M129.6 171.5v2.9l.6 .5-1.1 .9 1.1 .8-1.1 .9 1.1 .8-1.1 .9 1.1 .8-.6 .6v2.8" fill="none" stroke="#f90" stroke-width=".3"/>
<path d="M126.8 154.5h5.7M127.6 153.7h4M128.5 152.8h2.3M129.3 152h.6M129.6 154.5v2.9" fill="none" stroke="#90f" stroke-width=".3"/>
<path d="M155.1 163.6l1.2 2.3h-2.3z" fill="#f90"/>
<path d="M151.7 163.6l1.2 1.1M152 161.6l1.1 1.2M155.1 163.6l1.2 2.3h-2.3z" fill="none" stroke="#000" stroke-width=".3"/>
<path d="M151.2 163l.8 .3-.6 .6z" fill="#f90"/>
<path d="M151.2 163l.8 .3-.6 .6z" fill="none" stroke="#000" stroke-width=".3"/>
<path d="M151.4 161.1l.9 .2-.6 .6z" fill="#f90"/>
<path d="M151.4 161.1l.9 .2-.6 .6zM154 163.6h2.3" fill="none" stroke="#000" stroke-width=".3"/>
<path d="M155.1 171.5v2.9l.6 .5-1.1 .9 1.1 .8-1.1 .9 1.1 .8-1.1 .9 1.1 .8-.6 .6v2.8" fill="none" stroke="#f90" stroke-width=".3"/>
<g fill="none" stroke="#90f" stroke-width=".3">
<path d="M19.4 32.5v.6M20.3 31.7v2.2M21.1 30.8v4M22 30v5.6M22 32.8h2.8M64.5 32.8h2.8M67.3 30v5.6M68.2 30.8v4M69 31.7v2.2M69.9 32.5v.6M152.3 154.5h5.7M153.1 153.7h4"/>
<path d="M154 152.8h2.3M154.8 152h.6M155.1 154.5v2.9"/>
</g>
<g fill="none" stroke="#f00" stroke-width=".3">
<path d="M22 35.6h2.8M22 34.2v2.8M64.5 35.6h2.8M64.5 30h2.8M67.3 28.5v2.9M67.3 34.2v2.8M234.4 35.6h2.9M237.3 34.2v2.8M122.5 120.6h2.9M124 120.6v2.8M148 120.6h2.9M149.5 120.6v2.8"/>
<path d="M128.2 188.5h2.9M129.6 185.7v2.8M153.7 188.5h2.8M155.1 185.7v2.8"/>
</g>
<path d="M27.7 92.3h11.3M27.7 97.9h11.3M135.3 92.3h11.3M135.3 97.9h11.3M124 123.4v11.3" fill="none" stroke="#000080" stroke-width=".3"/>
<circle cx="124" cy="131.9" r=".57" fill="#000080"/>
<circle cx="124" cy="131.9" r=".57" fill="none" stroke="#000080" stroke-width=".13"/>
<path d="M149.5 123.4v11.3" fill="none" stroke="#000080" stroke-width=".3"/>
<circle cx="149.5" cy="131.9" r=".57" fill="#000080"/>
<circle cx="149.5" cy="131.9" r=".57" fill="none" stroke="#000080" stroke-width=".13"/>
<g fill="none" stroke="#000080" stroke-width=".3">
<path d="M24.8 35.6h11.4M24.8 27.1h11.4M24.8 30h11.4M24.8 32.8h11.4M24.8 38.4h11.4M228.8 35.6h5.6M24.8 41.3h11.4M186.3 52.6h14.1M228.8 41.3h5.6M129.6 157.4v3.4M155.1 157.4v3.4M129.6 168.7v2.8"/>
<path d="M155.1 168.7v2.8M129.6 183.4v2.3M155.1 183.4v2.3"/>
</g>
<g font-size="2.6">
<text x="198.6" y="23.7">A1</text>
<text x="228.2" y="23.7">BAT</text>
<text x="198.1" y="29.3">A0</text>
<text x="228.2" y="29.3">LOGV</text>
<text x="147.8" y="33.6">VCC_IN</text>
<text x="160.2" y="32.2">2</text>
<text x="198.5" y="35">TX</text>
<text x="151.6" y="39.2">SCL</text>
<text x="160.2" y="37.8">3 SCL</text>
<text x="160.2" y="40.7">4 SDA</text>
<text x="198.4" y="40.7">RX</text>
<text x="150.7" y="47.7">GND</text>
<text x="151.6" y="42.1">SDA</text>
<text x="160.2" y="46.3">1</text>
<text x="195" y="46.3">OUT2</text>
<text x="195.5" y="52">OUT1</text>
<text x="41.1" y="69">0</text>
<text x="46.6" y="70.4">MOSI</text>
<text x="75.2" y="69">LED</text>
<text x="91.2" y="69">R1</text>
<text x="126.2" y="69">RST</text>
<text x="148.7" y="69">0</text>
<text x="154.3" y="70.4">MOSI</text>
<text x="182.9" y="69">LED</text>
<text x="198.9" y="69">R1</text>
<text x="233.9" y="69">RST</text>
<text x="41.5" y="74.7">1</text>
<text x="46.6" y="76.1">MISO</text>
<text x="75.2" y="74.7">RXN</text>
<text x="90.8" y="74.7">R2</text>
<text x="126.2" y="74.7">WKE</text>
<text x="149.2" y="74.7">1</text>
<text x="154.3" y="76.1">MISO</text>
<text x="182.9" y="74.7">RXN</text>
<text x="198.4" y="74.7">R2</text>
<text x="233.9" y="74.7">WKE</text>
<text x="41.1" y="80.3">2</text>
<text x="46.6" y="81.7">SCLK</text>
<text x="75.2" y="80.3">RXP</text>
<text x="90.8" y="80.3">R3</text>
<text x="126.2" y="80.3">10</text>
<text x="148.7" y="80.3">2</text>
<text x="154.3" y="81.7">SCLK</text>
<text x="182.9" y="80.3">RXP</text>
<text x="198.4" y="80.3">R3</text>
<text x="233.9" y="80.3">10</text>
<text x="41.1" y="86">3</text>
<text x="46.6" y="87.4">CS</text>
<text x="75.2" y="86">TXN</text>
<text x="90.8" y="86">R4</text>
<text x="126.2" y="86">9</text>
<text x="148.8" y="86">3</text>
<text x="154.3" y="87.4">CS</text>
<text x="182.9" y="86">TXN</text>
<text x="198.4" y="86">R4</text>
<text x="233.9" y="86">9</text>
<text x="41.1" y="91.6">4</text>
<text x="46.6" y="93.1">TX/SCL</text>
<text x="75.2" y="91.6">TXP</text>
<text x="90.6" y="91.6">14</text>
<text x="126.2" y="91.6">8</text>
<text x="148.7" y="91.6">4</text>
<text x="154.3" y="93.1">TX/SCL</text>
<text x="182.9" y="91.6">TXP</text>
<text x="198.3" y="91.6">14</text>
<text x="233.9" y="91.6">8</text>
<text x="41.2" y="97.3">5</text>
<text x="46.6" y="98.7">RX/SDA</text>
<text x="75.2" y="97.3">TOG</text>
<text x="90.7" y="97.3">13</text>
<text x="126.2" y="97.3">7</text>
<text x="148.8" y="97.3">5</text>
<text x="154.3" y="98.7">RX/SDA</text>
<text x="182.9" y="97.3">TOG</text>
<text x="198.3" y="97.3">13</text>
<text x="233.9" y="97.3">7</text>
<text x="41.1" y="103">6</text>
<text x="89.8" y="103">SBL</text>
<text x="148.7" y="103">6</text>
<text x="197.5" y="103">SBL</text>
<text x="123.7" y="131.3">1</text>
<text x="149.2" y="131.3">1</text>
<text x="123.2" y="134.1">2</text>
<text x="123.3" y="136.9">3</text>
<text x="148.7" y="134.1">2</text>
<text x="148.8" y="136.9">3</text>
</g>
<g font-size="2.6" fill="#000080">
<text x="203.3" y="20.8">OLED</text>
<text x="141" y="29.3">*</text>
<text x="141" y="52">I2C-Display</text>
<text x="203.3" y="57.7">RC-MODULE</text>
<text x="44.7" y="66.2">CMB</text>
<text x="152.3" y="66.2">CMF</text>
<text x="44.7" y="114.3">OpenMV-SMD</text>
<text x="152.3" y="114.3">OpenMV-SMD</text>
<text x="126.5" y="128.4">S-FMV</text>
<text x="152" y="128.4">S-BMV</text>
<text x="126.5" y="142.6">EG1218</text>
<text x="152" y="142.6">EG1218</text>
<text x="131.1" y="165.8">DF</text>
<text x="156.5" y="165.8">DB</text>
<text x="130.5" y="176.3">RL1</text>
<text x="130.5" y="179.1">110Ω</text>
<text x="156" y="176.3">RL2</text>
<text x="156" y="179.1">110Ω</text>
</g>
<g font-size="2.6" fill="#4a86e8">
<text x="24.8" y="29.3">TX-CAM1</text>
<text x="24.8" y="26.5">RX-CAM1</text>
<text x="64.5" y="26.5">OUT1</text>
<text x="24.8" y="40.7">RX-CAM2</text>
<text x="24.8" y="37.8">TX-CAM2</text>
<text x="186.3" y="52">OUT1</text>
<text x="27.7" y="91.6">TX-CAM1</text>
<text x="135.3" y="91.6">TX-CAM2</text>
<text x="27.7" y="97.3">RX-CAM1</text>
<text x="135.3" y="97.3">RX-CAM2</text>
</g>
<g font-size="2.6" fill="#90f">
<text x="13.4" y="33.6">GND</text>
<text x="70.7" y="33.6">GND</text>
<text x="228.2" y="40.7">GND</text>
<text x="169.8" y="47.7">GND</text>
<text x="240.7" y="42.1">GND</text>
<text x="75.2" y="108.6">GND</text>
<text x="84.9" y="110.1">GND</text>
<text x="126.2" y="108.6">GND1</text>
<text x="135.8" y="110.1">GND</text>
<text x="182.9" y="108.6">GND</text>
<text x="192.5" y="110.1">GND</text>
<text x="233.9" y="108.6">GND1</text>
<text x="243.5" y="110.1">GND</text>
<text x="127" y="151.1">GND</text>
<text x="152.5" y="151.1">GND</text>
</g>
<g font-size="2.6" fill="#f00">
<text x="67.9" y="30.7">+3V-SWITCH</text>
<text x="167" y="33.6">+3V-MT</text>
<text x="228.2" y="35">3V3</text>
<text x="9.5" y="36.4">+3V-CAMS</text>
<text x="67.9" y="36.4">+3V-MT</text>
<text x="237.8" y="36.4">+3V-SWITCH</text>
<text x="75.2" y="103">RAW</text>
<text x="133" y="104.4">+3V-CAM1</text>
<text x="182.9" y="103">RAW</text>
<text x="240.7" y="104.4">+3V-CAM2</text>
<text x="39.4" y="108.6">3V</text>
<text x="88.6" y="108.6">3V-1</text>
<text x="147" y="108.6">3V</text>
<text x="196.3" y="108.6">3V-1</text>
<text x="118" y="120">+3V-CAMS</text>
<text x="143.5" y="120">+3V-CAMS</text>
<text x="108.5" y="138.4">+3V-CAM2</text>
<text x="134.4" y="138.4">+3V-CAM1</text>
<text x="123.6" y="190.8">+3V-CAM2</text>
<text x="149.3" y="190.8">+3V-CAM1</text>
</g>
<g font-size="2.6" fill="#f90">
<text x="126.2" y="103">VIN</text>
<text x="233.9" y="103">VIN</text>
</g>
<g font-size="2.5">
<text x="37.7" y="5.3">1</text>
<text x="104.7" y="5.3">2</text>
<text x="172.1" y="5.3">3</text>
<text x="239.2" y="5.3">4</text>
<text x="98.1" y="23.7">1</text>
<text x="120.6" y="23.7">2</text>
<text x="6.9" y="29.1">A</text>
<text x="38.5" y="29.4">3</text>
<text x="38.6" y="26.6">1</text>
<text x="43.8" y="28">1</text>
<text x="55.7" y="28">2</text>
<text x="61.1" y="26.6">2</text>
<text x="61.1" y="29.4">4</text>
<text x="97.9" y="26.6">3</text>
<text x="103.3" y="25.2">1</text>
<text x="103.3" y="28">3</text>
<text x="115.1" y="28">4</text>
<text x="115.2" y="25.2">2</text>
<text x="120.6" y="26.6">4</text>
<text x="270.3" y="29.1">A</text>
<text x="38.4" y="35.1">7</text>
<text x="38.4" y="32.2">5</text>
<text x="43.8" y="30.8">3</text>
<text x="43.8" y="33.7">5</text>
<text x="55.7" y="30.8">4</text>
<text x="55.7" y="33.7">6</text>
<text x="61.1" y="32.2">6</text>
<text x="61.1" y="35.1">8</text>
<text x="37.3" y="40.7">11</text>
<text x="38.4" y="37.9">9</text>
<text x="43.8" y="36.5">7</text>
<text x="43.8" y="39.3">9</text>
<text x="54.3" y="39.3">10</text>
<text x="55.7" y="36.5">8</text>
<text x="61.1" y="37.9">10 SCL</text>
<text x="61.1" y="40.7">12 SDA</text>
<text x="43.8" y="42.2">11</text>
<text x="54.4" y="42.2">12</text>
<text x="98.1" y="52.1">1</text>
<text x="103.3" y="53.4">1</text>
<text x="115.2" y="53.4">2</text>
<text x="120.6" y="52.1">2</text>
<text x="97.9" y="54.9">3</text>
<text x="103.3" y="56.3">3</text>
<text x="115.1" y="56.3">4</text>
<text x="120.6" y="54.9">4</text>
<text x="7" y="82.2">B</text>
<text x="270.5" y="82.2">B</text>
<text x="7" y="135.2">C</text>
<text x="270.5" y="135.2">C</text>
<text x="6.9" y="188.3">D</text>
<text x="170.7" y="188">Title</text>
<text x="270.4" y="188.3">D</text>
<text x="170.7" y="196.5">Size</text>
<text x="184.9" y="196.5">Number</text>
<text x="241.5" y="196.5">Revision</text>
<text x="172.1" y="200.7">A</text>
<text x="170.7" y="205">Date:</text>
<text x="170.7" y="207.8">File:</text>
<text x="183.5" y="205">5/15/2026</text>
<text x="183.5" y="207.8">C:\Users\..\OpenMV-Main.SchDoc</text>
<text x="227.4" y="205">Sheet</text>
<text x="227.4" y="207.8">Drawn By:</text>
<text x="234.9" y="205">of</text>
<text x="37.7" y="212">1</text>
<text x="104.7" y="212">2</text>
<text x="172.1" y="212">3</text>
<text x="239.2" y="212">4</text>
</g>
<g font-size="2.5" fill="#000080">
<text x="41.8" y="23.7">J3</text>
<text x="101.3" y="20.9">J1</text>
<text x="101.3" y="32.2">THD-20-R</text>
<text x="41.8" y="46.4">THD-20-R</text>
<text x="101.3" y="49.2">J2</text>
<text x="101.3" y="60.5">THD-20-R</text>
</g>
</svg>
